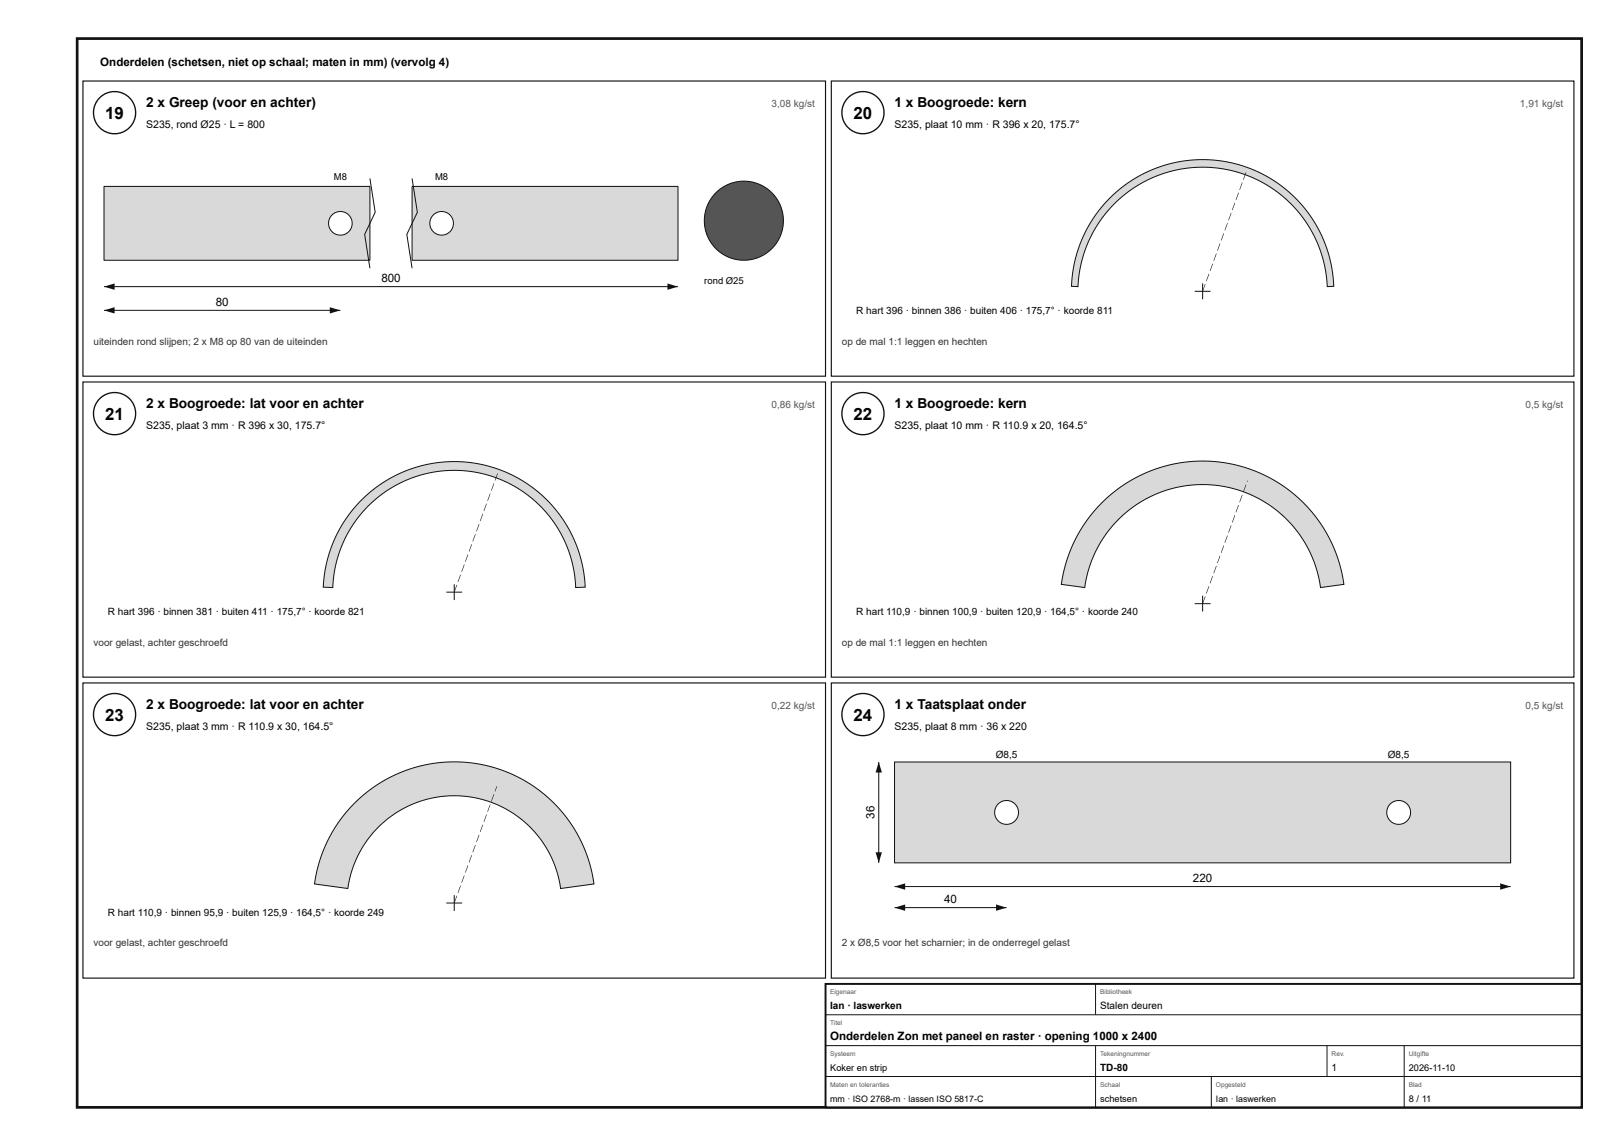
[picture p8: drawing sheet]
<svg xmlns="http://www.w3.org/2000/svg" width="420mm" height="297mm" viewBox="0 0 420 297" stroke-linecap="round" stroke-linejoin="round" font-family="sans-serif">
<path d="M20 10h390v277h-390z" fill="none" stroke="#111" stroke-width=".7" stroke-linecap="butt"/>
<path d="M21.5 21h192.5v76.5h-192.5z" fill="none" stroke="#111" stroke-width=".3"/>
<circle cx="29.7" cy="29.2" r="5.5" fill="#fff"/>
<circle cx="29.7" cy="29.2" r="5.5" fill="none" stroke="#111" stroke-width=".35"/>
<path d="M27 48.3h68.9v19.2h-68.9z" fill="#d7dadc"/>
<path d="M27 48.3h68.9v19.2h-68.9z" fill="none" stroke="#111" stroke-width=".26"/>
<path d="M106.8 48.3h68.9v19.2h-68.9z" fill="#d7dadc"/>
<path d="M95.9 46.3l1.4 8.7-2.8 5.8 1.4 8.7M106.8 48.3h68.9v19.2h-68.9zM106.8 46.3l1.4 8.7-2.7 5.8 1.3 8.7M27 74.3h148.7" fill="none" stroke="#111" stroke-width=".26"/>
<g fill="#111">
<path d="M27 74.3l2.7-.8v1.6z"/>
<path d="M173 73.5l2.7 .8-2.7 .8z"/>
</g>
<circle cx="88.2" cy="57.9" r="3.1" fill="#fff"/>
<circle cx="88.2" cy="57.9" r="3.1" fill="none" stroke="#111" stroke-width=".26"/>
<circle cx="114.5" cy="57.9" r="3.1" fill="#fff"/>
<g fill="none" stroke="#111" stroke-width=".26">
<path d="M27 80.4h61.2"/>
<circle cx="114.5" cy="57.9" r="3.1"/>
</g>
<g fill="#111">
<path d="M27 80.4l2.7-.8v1.6z"/>
<path d="M85.5 79.6l2.7 .8-2.7 .8z"/>
</g>
<circle cx="192.8" cy="57.2" r="10.2" fill="#555"/>
<circle cx="192.8" cy="57.2" r="10.2" fill="none" stroke="#111" stroke-width=".26"/>
<path d="M215.5 21h192.5v76.5h-192.5z" fill="none" stroke="#111" stroke-width=".3"/>
<circle cx="223.7" cy="29.2" r="5.5" fill="#fff"/>
<circle cx="223.7" cy="29.2" r="5.5" fill="none" stroke="#111" stroke-width=".35"/>
<path d="M287.8 51.2l3.7-3.2 4.2-2.6 4.4-2 4.8-1.3 4.8-.7 4.9 .1 4.8 .7 4.7 1.5 4.4 2.1 4.1 2.7 3.6 3.3 3.2 3.7 2.5 4.2 2 4.5 1.2 4.7 .6 5.3-1.6 .1-.4-3.9-.8-3.3-1.1-3.3-1.6-3.5-3-4.6-3.6-3.9-2.4-2-2.6-1.7-5.2-2.6-5.5-1.6-3.1-.4-3.1-.2-3 .2-3.1 .4-5.5 1.6-2.9 1.3-2.7 1.5-4.6 3.5-3.6 3.9-3 4.6-1.6 3.5-1.1 3.3-.8 3.3-.4 3.9-1.6-.1 .2-3.2 .6-3.3 .9-3.1 1.2-3 1.4-3 1.8-2.7 1.7-2.3z" fill="#d7dadc"/>
<path d="M287.8 51.2l3.7-3.2 4.2-2.6 4.4-2 4.8-1.3 4.8-.7 4.9 .1 4.8 .7 4.7 1.5 4.4 2.1 4.1 2.7 3.6 3.3 3.2 3.7 2.5 4.2 2 4.5 1.2 4.7 .6 5.3-1.6 .1-.4-3.9-.8-3.3-1.1-3.3-1.6-3.5-3-4.6-3.6-3.9-2.4-2-2.6-1.7-5.2-2.6-5.5-1.6-3.1-.4-3.1-.2-3 .2-3.1 .4-5.5 1.6-2.9 1.3-2.7 1.5-4.6 3.5-3.6 3.9-3 4.6-1.6 3.5-1.1 3.3-.8 3.3-.4 3.9-1.6-.1 .2-3.2 .6-3.3 .9-3.1 1.2-3 1.4-3 1.8-2.7 1.7-2.3zM309.7 75.5h4.1M311.7 73.4v4.1" fill="none" stroke="#111" stroke-width=".26"/>
<path d="M312.4 73.6h.1l-.7 1.9h-.1zM313.3 71h.2l-.7 1.9-.2-.1zM314.3 68.3l.1 .1-.7 1.9-.1-.1zM315.2 65.7l.2 .1-.7 1.8h-.1zM316.2 63.1h.1l-.6 1.9h-.2zM317.2 60.4l.1 .1-.7 1.9-.1-.1zM318.1 57.8l.2 .1-.7 1.8h-.2zM319.1 55.2h.1l-.7 1.9h-.1zM320 52.6h.2l-.7 1.9-.1-.1zM321 49.9l.1 .1-.6 1.9-.2-.1zM322 47.3h.1l-.7 1.9h-.1zM322.9 44.7h.2l-.7 1.9-.2-.1z" fill="#111"/>
<path d="M21.5 99h192.5v76.5h-192.5z" fill="none" stroke="#111" stroke-width=".3"/>
<circle cx="29.7" cy="107.2" r="5.5" fill="#fff"/>
<circle cx="29.7" cy="107.2" r="5.5" fill="none" stroke="#111" stroke-width=".35"/>
<path d="M93.7 129.6l3.6-3.1 4.1-2.7 4.4-2 4.7-1.4 4.8-.7h4.9l4.8 .7 5 1.5 4.4 2.1 4.1 2.7 3.9 3.5 3.1 3.8 2.5 4.2 1.9 4.4 1.2 4.7 .6 4.9-2.5 .1-.3-3.4-.6-3-.8-2.9-1.1-2.8-1.4-2.7-1.9-2.8-2.2-2.6-2.1-2.1-2.3-1.9-2.6-1.7-5.1-2.5-5.4-1.5-5.7-.5-3 .1-3 .5-5.4 1.6-5.1 2.5-4.5 3.4-2.1 2.1-2.2 2.6-1.9 2.8-1.4 2.7-1.1 2.8-.9 2.9-.6 3.4-.2 3-2.5-.1 .3-3.3 .6-3.1 .8-2.8 1.1-3 1.3-2.6 1.6-2.7 2-2.6z" fill="#d7dadc"/>
<path d="M93.7 129.6l3.6-3.1 4.1-2.7 4.4-2 4.7-1.4 4.8-.7h4.9l4.8 .7 5 1.5 4.4 2.1 4.1 2.7 3.9 3.5 3.1 3.8 2.5 4.2 1.9 4.4 1.2 4.7 .6 4.9-2.5 .1-.3-3.4-.6-3-.8-2.9-1.1-2.8-1.4-2.7-1.9-2.8-2.2-2.6-2.1-2.1-2.3-1.9-2.6-1.7-5.1-2.5-5.4-1.5-5.7-.5-3 .1-3 .5-5.4 1.6-5.1 2.5-4.5 3.4-2.1 2.1-2.2 2.6-1.9 2.8-1.4 2.7-1.1 2.8-.9 2.9-.6 3.4-.2 3-2.5-.1 .3-3.3 .6-3.1 .8-2.8 1.1-3 1.3-2.6 1.6-2.7 2-2.6zM115.7 153.5h4.1M117.7 151.4v4.1" fill="none" stroke="#111" stroke-width=".26"/>
<path d="M118.4 151.6h.1l-.7 1.9-.1-.1zM119.3 148.9l.2 .1-.7 1.9-.2-.1zM120.3 146.3l.1 .1-.7 1.8h-.1zM121.2 143.7h.2l-.7 1.9h-.1zM122.2 141l.1 .1-.6 1.9-.2-.1zM123.2 138.4l.1 .1-.7 1.8h-.1zM124.1 135.8h.2l-.7 1.9h-.2zM125.1 133.2h.1l-.7 1.9-.1-.1zM126 130.5l.2 .1-.7 1.9-.1-.1zM127 127.9h.2l-.7 1.9h-.2zM128 125.3h.1l-.7 1.9-.1-.1zM128.9 122.7h.1l-.6 1.9-.2-.1z" fill="#111"/>
<path d="M215.5 99h192.5v76.5h-192.5z" fill="none" stroke="#111" stroke-width=".3"/>
<circle cx="223.7" cy="107.2" r="5.5" fill="#fff"/>
<circle cx="223.7" cy="107.2" r="5.5" fill="none" stroke="#111" stroke-width=".35"/>
<path d="M285.6 130.3l4.1-3.5 4.2-2.7 4.9-2.3 5.1-1.5 5-.7h5.3l5.4 .7 5.1 1.5 2.7 1.2 2.9 1.5 2.5 1.6 2.6 2 2.5 2.2 2.2 2.4 2 2.7 1.6 2.4 1.7 3.3 1.2 3.1 1.1 3.6 .7 3.6-6.1 .9-.1-.6a30.8 30.8 0 0 0-30.7-26.1 30.8 30.8 0 0 0-30.3 26.7l-6.1-.9 .4-2.4 1.5-5.2 2.2-4.9 2.9-4.5z" fill="#d7dadc"/>
<path d="M285.6 130.3l4.1-3.5 4.2-2.7 4.9-2.3 5.1-1.5 5-.7h5.3l5.4 .7 5.1 1.5 2.7 1.2 2.9 1.5 2.5 1.6 2.6 2 2.5 2.2 2.2 2.4 2 2.7 1.6 2.4 1.7 3.3 1.2 3.1 1.1 3.6 .7 3.6-6.1 .9-.1-.6a30.8 30.8 0 0 0-30.7-26.1 30.8 30.8 0 0 0-30.3 26.7l-6.1-.9 .4-2.4 1.5-5.2 2.2-4.9 2.9-4.5zM309.7 156.4h4.1M311.7 154.4v4.1" fill="none" stroke="#111" stroke-width=".26"/>
<path d="M312.4 154.5l.1 .1-.7 1.9-.1-.1zM313.3 151.9l.2 .1-.7 1.8h-.2zM314.3 149.3h.1l-.7 1.9h-.1zM315.2 146.7h.2l-.7 1.9-.1-.1zM316.2 144l.1 .1-.6 1.9-.2-.1zM317.2 141.4h.1l-.7 1.9h-.1zM318.1 138.8h.2l-.7 1.9-.2-.1zM319.1 136.1l.1 .1-.7 1.9-.1-.1zM320 133.5l.2 .1-.7 1.8h-.1zM321 130.9h.1l-.6 1.9h-.2zM322 128.2l.1 .1-.7 1.9-.1-.1zM322.9 125.6l.2 .1-.7 1.8h-.2zM323.3 124.6h.1l-.1 .3h-.1z" fill="#111"/>
<path d="M21.5 177h192.5v76.5h-192.5z" fill="none" stroke="#111" stroke-width=".3"/>
<circle cx="29.7" cy="185.2" r="5.5" fill="#fff"/>
<circle cx="29.7" cy="185.2" r="5.5" fill="none" stroke="#111" stroke-width=".35"/>
<path d="M91.9 208.2l4-3.5 4.5-2.9 4.9-2.2 5.1-1.4 5.3-.7 5.3 .1 5.3 .9 5.1 1.6 2.9 1.3 2.9 1.7 3 2.1 2.5 2.1 2.3 2.3 2.3 2.9 1.8 2.8 1.8 3.2 1.9 5 1.2 5.6-8.7 1.2v-.5a27.8 27.8 0 0 0-27.8-23.6 27.8 27.8 0 0 0-27.3 24.1l-8.7-1.2 1.4-6 2.1-5.3 3.2-5.3z" fill="#d7dadc"/>
<path d="M91.9 208.2l4-3.5 4.5-2.9 4.9-2.2 5.1-1.4 5.3-.7 5.3 .1 5.3 .9 5.1 1.6 2.9 1.3 2.9 1.7 3 2.1 2.5 2.1 2.3 2.3 2.3 2.9 1.8 2.8 1.8 3.2 1.9 5 1.2 5.6-8.7 1.2v-.5a27.8 27.8 0 0 0-27.8-23.6 27.8 27.8 0 0 0-27.3 24.1l-8.7-1.2 1.4-6 2.1-5.3 3.2-5.3zM115.7 234h4.1M117.7 232v4.1" fill="none" stroke="#111" stroke-width=".26"/>
<path d="M118.4 232.1l.1 .1-.7 1.9-.1-.1zM119.3 229.5l.2 .1-.7 1.8h-.2zM120.3 226.9h.1l-.7 1.9h-.1zM121.2 224.2l.2 .1-.7 1.9-.1-.1zM122.2 221.6l.1 .1-.6 1.8h-.2zM123.2 219h.1l-.7 1.9h-.1zM124.1 216.4h.2l-.7 1.9-.2-.1zM125.1 213.7l.1 .1-.7 1.9-.1-.1zM126 211.1h.2l-.7 1.9h-.1zM127 208.5h.1l-.6 1.9-.2-.1zM128 205.8l.1 .1-.7 1.9-.1-.1zM128.7 203.8h.2l-.5 1.3h-.2z" fill="#111"/>
<path d="M215.5 177h192.5v76.5h-192.5z" fill="none" stroke="#111" stroke-width=".3"/>
<circle cx="223.7" cy="185.2" r="5.5" fill="#fff"/>
<circle cx="223.7" cy="185.2" r="5.5" fill="none" stroke="#111" stroke-width=".35"/>
<path d="M231.9 197.5h159.7v26.1h-159.7z" fill="#d7dadc"/>
<path d="M231.9 197.5h159.7v26.1h-159.7z" fill="none" stroke="#111" stroke-width=".26"/>
<circle cx="260.9" cy="210.6" r="3.1" fill="#fff"/>
<circle cx="260.9" cy="210.6" r="3.1" fill="none" stroke="#111" stroke-width=".26"/>
<circle cx="362.6" cy="210.6" r="3.1" fill="#fff"/>
<g fill="none" stroke="#111" stroke-width=".26">
<path d="M231.9 229.8h159.7"/>
<circle cx="362.6" cy="210.6" r="3.1"/>
</g>
<g fill="#111">
<path d="M231.9 229.8l2.7-.9v1.7z"/>
<path d="M388.9 228.9l2.7 .9-2.7 .8z"/>
</g>
<path d="M227.8 197.5v26.1" fill="none" stroke="#111" stroke-width=".26"/>
<g fill="#111">
<path d="M227.8 197.5l.8 2.7h-1.6z"/>
<path d="M227 220.9h1.6l-.8 2.7z"/>
</g>
<path d="M231.9 235.2h29" fill="none" stroke="#111" stroke-width=".26"/>
<g fill="#111">
<path d="M231.9 235.2l2.7-.8v1.7z"/>
<path d="M258.2 234.4l2.7 .8-2.7 .9z"/>
</g>
<path d="M214 255h196v32h-196z" fill="#fff"/>
<path d="M214 255h196v32h-196z" fill="none" stroke="#111" stroke-width=".5"/>
<path d="M284 255v8M214 263h196M214 271h196M214 279h196M284 271v16M314 279v8M344 271v8M364 271v16" fill="none" stroke="#111" stroke-width=".26"/>
<g font-size="4.4">
<text x="27.3" y="30.8">19</text>
<text x="221.3" y="30.8">20</text>
<text x="27.3" y="108.8">21</text>
<text x="221.3" y="108.8">22</text>
<text x="27.3" y="186.8">23</text>
<text x="221.3" y="186.8">24</text>
</g>
<g font-size="3.6">
<text x="37.9" y="27.8">2 x Greep (voor en achter)</text>
<text x="231.9" y="27.8">1 x Boogroede: kern</text>
<text x="37.9" y="105.8">2 x Boogroede: lat voor en achter</text>
<text x="231.9" y="105.8">1 x Boogroede: kern</text>
<text x="37.9" y="183.8">2 x Boogroede: lat voor en achter</text>
<text x="231.9" y="183.8">1 x Taatsplaat onder</text>
</g>
<g font-size="3">
<text x="26" y="17">Onderdelen (schetsen, niet op schaal; maten in mm) (vervolg 4)</text>
<text x="98.9" y="73.2">800</text>
<text x="55.9" y="79.3">80</text>
<text x="226.7" y="212.2" transform="rotate(-90 226.7 212.2)">36</text>
<text x="309.2" y="228.7">220</text>
<text x="244.7" y="234.1">40</text>
<text x="215.2" y="269.6">Onderdelen Zon met paneel en raster · opening 1000 x 2400</text>
</g>
<g font-size="2.7">
<text x="37.9" y="33.3">S235, rond Ø25 · L = 800</text>
<text x="231.9" y="33.3">S235, plaat 10 mm · R 396 x 20, 175.7°</text>
<text x="37.9" y="111.3">S235, plaat 3 mm · R 396 x 30, 175.7°</text>
<text x="231.9" y="111.3">S235, plaat 10 mm · R 110.9 x 20, 164.5°</text>
<text x="37.9" y="189.3">S235, plaat 3 mm · R 110.9 x 30, 164.5°</text>
<text x="231.9" y="189.3">S235, plaat 8 mm · 36 x 220</text>
</g>
<g font-size="2.6" fill="#555">
<text x="200" y="27.8">3,08 kg/st</text>
<text x="394" y="27.8">1,91 kg/st</text>
<text x="200" y="105.8">0,86 kg/st</text>
<text x="395.5" y="105.8">0,5 kg/st</text>
<text x="200" y="183.8">0,22 kg/st</text>
<text x="395.5" y="183.8">0,5 kg/st</text>
</g>
<g font-size="2.6">
<text x="222" y="81.5">R hart 396 · binnen 386 · buiten 406 · 175,7° · koorde 811</text>
<text x="28" y="159.5">R hart 396 · binnen 381 · buiten 411 · 175,7° · koorde 821</text>
<text x="222" y="159.5">R hart 110,9 · binnen 100,9 · buiten 120,9 · 164,5° · koorde 240</text>
<text x="258.1" y="196.4">Ø8,5</text>
<text x="359.8" y="196.4">Ø8,5</text>
<text x="28" y="237.5">R hart 110,9 · binnen 95,9 · buiten 125,9 · 164,5° · koorde 249</text>
<text x="215.2" y="261.6">Ian · laswerken</text>
<text x="285.2" y="261.6">Stalen deuren</text>
<text x="285.2" y="277.6">TD-80</text>
<text x="345.2" y="277.6">1</text>
</g>
<g font-size="2.6" fill="#333">
<text x="24.2" y="89.3">uiteinden rond slijpen; 2 x M8 op 80 van de uiteinden</text>
<text x="218.2" y="89.3">op de mal 1:1 leggen en hechten</text>
<text x="24.2" y="167.3">voor gelast, achter geschroefd</text>
<text x="218.2" y="167.3">op de mal 1:1 leggen en hechten</text>
<text x="24.2" y="245.3">voor gelast, achter geschroefd</text>
<text x="218.2" y="245.3">2 x Ø8,5 voor het scharnier; in de onderregel gelast</text>
</g>
<g font-size="2.5">
<text x="86.5" y="46.7">M8</text>
<text x="112.8" y="46.7">M8</text>
<text x="182.6" y="73.6">rond Ø25</text>
</g>
<g font-size="2.4">
<text x="215.2" y="277.6">Koker en strip</text>
<text x="365.2" y="277.6">2026-11-10</text>
<text x="285.2" y="285.6">schetsen</text>
<text x="365.2" y="285.6">8 / 11</text>
</g>
<g font-size="2.3">
<text x="215.2" y="285.6">mm · ISO 2768-m · lassen ISO 5817-C</text>
<text x="315.2" y="285.6">Ian · laswerken</text>
</g>
<g font-size="1.7" fill="#555">
<text x="215.2" y="257.6">Eigenaar</text>
<text x="285.2" y="257.6">Bibliotheek</text>
<text x="215.2" y="265.6">Titel</text>
<text x="215.2" y="273.6">Systeem</text>
<text x="285.2" y="273.6">Tekeningnummer</text>
<text x="345.2" y="273.6">Rev.</text>
<text x="365.2" y="273.6">Uitgifte</text>
<text x="215.2" y="281.6">Maten en toleranties</text>
<text x="285.2" y="281.6">Schaal</text>
<text x="315.2" y="281.6">Opgesteld</text>
<text x="365.2" y="281.6">Blad</text>
</g>
</svg>
